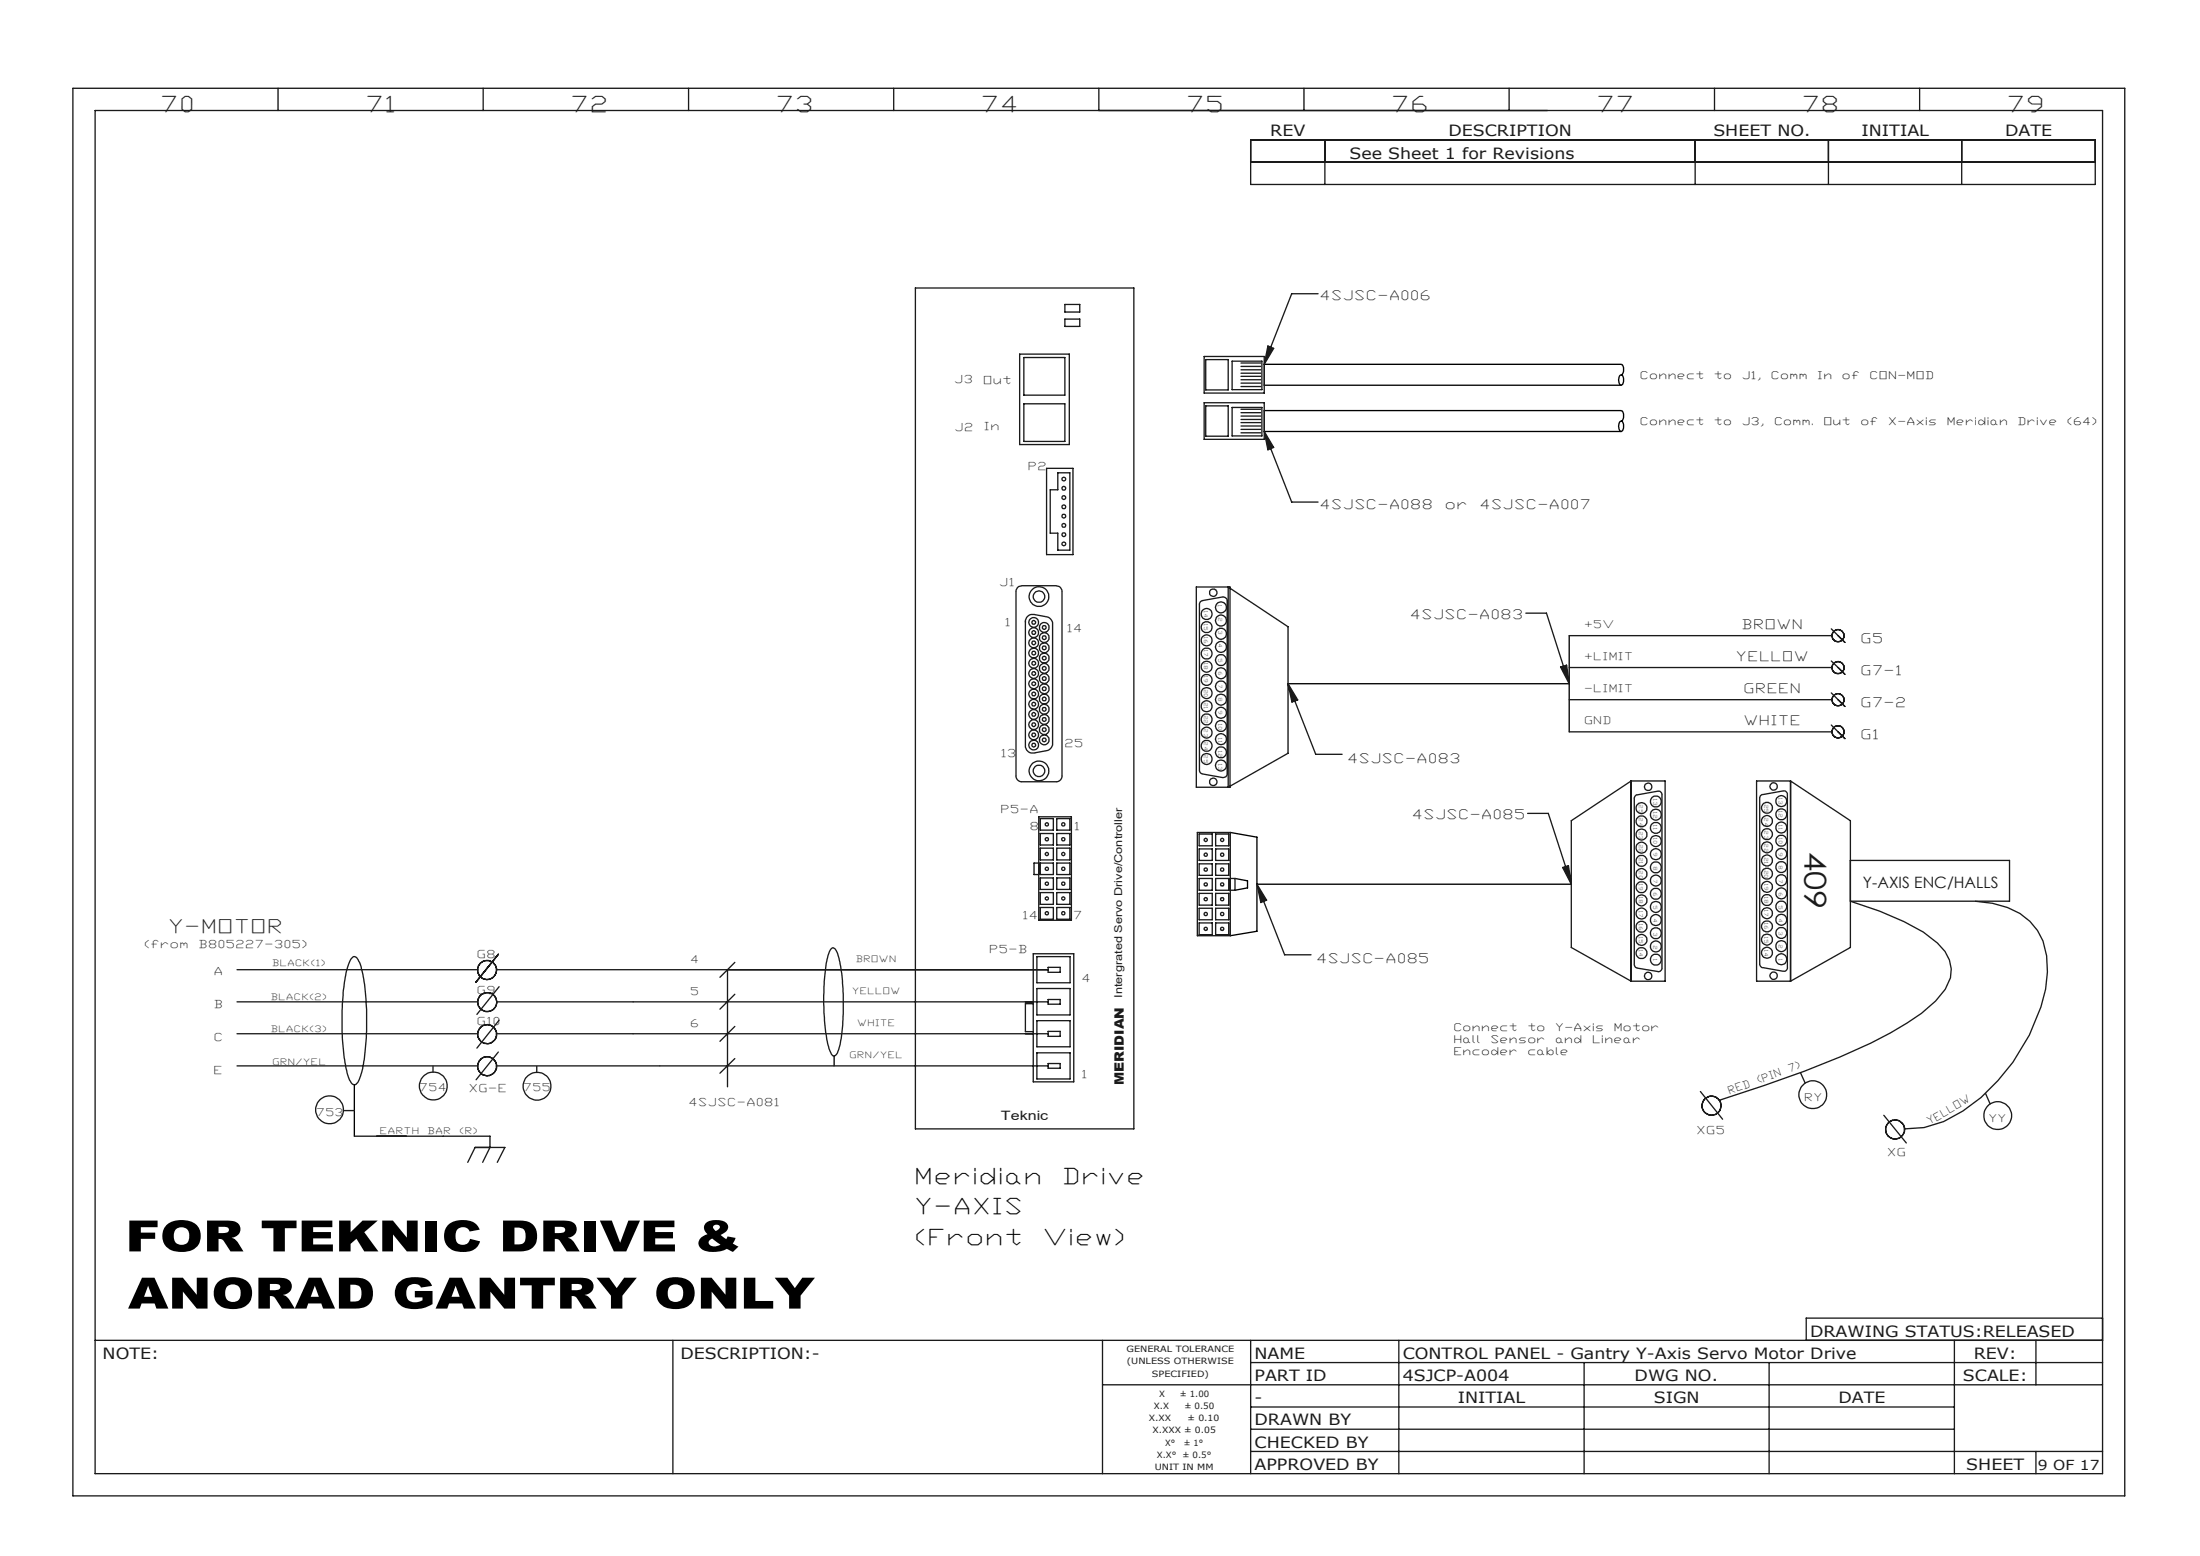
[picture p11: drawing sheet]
<svg xmlns="http://www.w3.org/2000/svg" width="297mm" height="210mm" viewBox="0 0 297 210" stroke-linecap="round" stroke-linejoin="round" font-family="sans-serif">
<path d="M218.7 50.7a.27 .27 0 0 1 .3-.1 .27 .27 0 0 1 .1 .3l.1 .5a.41 .41 0 0 1-.4 .6l-.2-.2-.1-.5zM218.7 56.9a.22 .22 0 0 1 .3-.1 .22 .22 0 0 1 .1 .3l.1 .5a.41 .41 0 0 1-.4 .6l-.2-.2-.1-.4zM218.9 50.6a.94 .94 0 0 0 0-1.4h-48.2v2.8h48.2M218.9 56.8a.94 .94 0 0 0 0-1.4h-48.2v2.8h48.2M173.9 92.3h37.9M211.8 85.8v13M166.1 112.4l3.6 .6v12.7l-3.6 .6M166.7 118.6l1.7 .3v.9l-1.7 .3M169.7 119.3h42.4M47.8 146.4v6.9M112.6 142.5v1.4" fill="none" stroke="#000" stroke-width=".18"/>
<g fill="none" stroke="#191924" stroke-width=".18">
<path d="M9.8 11.9h277v190h-277zM12.8 14.9h271v184h-271zM37.5 11.9v3M65.2 11.9v3M93 11.9v3M120.7 11.9v3M148.3 11.9v3M168.8 18.9h114.1v6h-114.1zM176 11.9v3M178.9 18.9v6M203.7 11.9v3M228.8 18.9v6"/>
<path d="M231.5 11.9v3M246.8 18.9v6M259.2 11.9v3M264.8 18.9v6M123.6 38.9h29.5v113.5h-29.5zM168.8 21.9h114.1M177.9 39.6h-3.5l-2.8 7.2M137.7 47.8h6.7v12.2h-6.7zM138.2 48.3h5.6v5h-5.6zM138.2 54.5h5.6v5.1h-5.6zM143.8 41.1h2v1h-2zM143.8 43.1h2v1h-2z"/>
<path d="M162.6 48.1h8.1v4.9h-8.1zM162.6 54.4h8.1v4.9h-8.1zM162.8 48.5h3v4.1h-3zM162.8 54.8h3v4.1h-3zM166.3 48.7h4.1v3.9h-4.1zM166.3 55h4.1v3.8h-4.1zM167.5 51.3h2.7M167.5 51.7h2.7M167.5 52.2h2.7M167.5 49.9h2.7M167.5 49h2.7M167.5 49.5h2.7"/>
<path d="M167.5 50.4h2.7M167.5 50.8h2.7M167.5 57.5h2.7M167.5 58h2.7M167.5 58.4h2.7M167.5 56.2h2.7M167.5 55.2h2.7M167.5 55.7h2.7M167.5 56.6h2.7M167.5 57h2.7M170.7 58.2l1.2 2.2-.7 .3zM171.2 46.7l.7 .3-1.2 2.2z"/>
<path d="M137.4 79.2l.6-.2h4.6a.78 .78 0 0 1 .8 .9v24.8a.78 .78 0 0 1-.8 .8h-4.6a.78 .78 0 0 1-.8-.8v-25zM141.3 63.2h3.6v11.7h-3.6zM142.8 63.8h1.6v10.5h-1.6v-2.3h-1v-5.9h1zM161.5 79.2h4.6v27h-4.6zM165.8 79.2l8.1 5.4v17.1l-8.1 4.5zM171.6 60.6l2.8 7.2h3.5M138.4 83.8v16.8a1 1 0 0 0 1.4 1l1.3-.3a1.09 1.09 0 0 0 1-.7v-16.6a1.09 1.09 0 0 0-1-.8l-1.3-.2a1 1 0 0 0-1.4 1M162 81.2l.3-.1 2.8-.5a.55 .55 0 0 1 .6 .5v23.3a.5 .5 0 0 1-.6 .5l-2.8-.5a.49 .49 0 0 1-.4-.4v-22.5zM173.9 92.3l1.3 2.2-.8 .2zM174.8 94.6l2.8 7.2h3.6M206 82.8h2.8l2.3 7.1M210.7 90l.8-.2 .3 2.5z"/>
<path d="M211.8 90.1h35.5M211.8 94.4h35.5M211.8 85.8h35.5M211.8 98.8h35.5M247.2 84.9l1.9 1.8M247.2 89.2l1.9 1.8M247.2 93.5l1.9 1.8M247.2 97.9l1.9 1.8M140.2 116.5h-.6v1.5h.6M140.2 110.2h4.4v14h-4.4zM140.4 116.5h1.8v1.5h-1.8zM140.4 110.5h1.8v1.5h-1.8z"/>
<path d="M140.4 118.5h1.8v1.5h-1.8zM140.4 114.5h1.8v1.6h-1.8zM140.4 112.5h1.8v1.5h-1.8zM142.7 116.5h1.7v1.5h-1.7zM142.7 110.5h1.7v1.5h-1.7zM142.7 112.5h1.7v1.5h-1.7zM142.7 114.5h1.7v1.6h-1.7zM142.7 118.5h1.7v1.5h-1.7zM161.6 112.4h4.5v13.9h-4.5zM161.9 118.6h1.8v1.5h-1.8zM161.9 112.6h1.8v1.6h-1.8zM161.9 116.6h1.8v1.5h-1.8z"/>
<path d="M161.9 114.6h1.8v1.5h-1.8zM164.1 118.6h1.8v1.5h-1.8zM164.1 112.6h1.8v1.6h-1.8zM164.1 114.6h1.8v1.5h-1.8zM164.1 116.6h1.8v1.5h-1.8zM166.1 118.6h.6v1.5h-.6M169.7 119.3l1.3 2.2-.8 .3zM206.2 109.8h2.8l2.3 7.1M211 117.1l.7-.3 .4 2.5zM220.2 105.4h4.6v27h-4.6M220.2 105.4v27M220.2 105.4l-8.1 5.4v17.1l8.1 4.5"/>
<path d="M220.7 107.4l.2-.1 2.9-.5a.49 .49 0 0 1 .6 .5v23.3a.49 .49 0 0 1-.6 .5l-2.7-.4a.48 .48 0 0 1-.5-.5v-22.5zM237.7 107.4l.2-.2 2.8-.5a.49 .49 0 0 1 .6 .5v23.4a.49 .49 0 0 1-.6 .5l-2.7-.5a.48 .48 0 0 1-.4-.5v-22.5zM241.7 105.4h-4.6v27h4.6M241.7 105.4l8.1 5.4v17.1l-8.1 4.5M241.7 105.4v27M249.8 116.1h21.5v5.5h-21.5l4 1.4 3.2 1.4 2.6 1.4 1.9 1.5a4.6 4.6 0 0 1 1.1 6.2l-1.3 1.6a34.7 34.7 0 0 1-8.7 5.7 154.2 154.2 0 0 1-20.5 7.7M32 135.2h32.5M32 139.5h32.5M32 130.9h32.5M47.5 129.3a.43 .43 0 0 1 .5-.2 .43 .43 0 0 1 .3 .4 12.4 12.4 0 0 1 1.1 4.8 33.7 33.7 0 0 1-.6 10.6l-.2 .5a1.06 1.06 0 0 1-.8 1 2.42 2.42 0 0 1-1-1.9 36.4 36.4 0 0 1 0-13.7l.4-1zM67 130.9h74.5M67.3 128.8l-3.1 3.8"/>
<path d="M67.4 133.2l-3 3.7M67.4 137.7l-3 3.8M98.2 130.9v15.8M99.2 129.9l-2 2M99.2 134.2l-2 2M99.2 138.5l-2 2M112.3 128a.51 .51 0 0 1 .7 .4 24 24 0 0 1 .8 8.8 12.9 12.9 0 0 1-.9 5.1 .39 .39 0 0 1-.4 .2 .39 .39 0 0 1-.3-.4 16.4 16.4 0 0 1-1-5.9 24.8 24.8 0 0 1 .7-7.7zM139.5 128.7h5.5v17.3h-5.5zM139.5 135.5h-1.1v3.7h1.1M140 129.1h4.5v3.5h-4.5zM140 133.4h4.5v3.6h-4.5zM140 137.8h4.5v3.5h-4.5z"/>
<path d="M140.4 122.5h1.8v1.6h-1.8zM140.4 120.5h1.8v1.6h-1.8zM141.5 135.2h-74.4M141.5 139.5h-74.5M141.5 130.6h1.6v.6h-1.6zM141.5 134.9h1.6v.6h-1.6zM141.5 139.2h1.6v.7h-1.6zM142.7 120.5h1.7v1.6h-1.7zM142.7 122.5h1.7v1.6h-1.7zM161.9 124.6h1.8v1.5h-1.8zM161.9 122.6h1.8v1.5h-1.8zM161.9 120.6h1.8v1.6h-1.8z"/>
<path d="M164.1 120.6h1.8v1.6h-1.8zM164.1 122.6h1.8v1.5h-1.8zM164.1 124.6h1.8v1.5h-1.8zM170.6 121.7l2.8 7.2h3.6M266.6 121.6a11.2 11.2 0 0 1 7.4 2.7l1.1 1.3a10.9 10.9 0 0 1 1.1 7.9 27 27 0 0 1-11.2 16.5l-2.6 1.4-2.6 .8-2.7 .2M32 143.9h32.5M46.5 149.9h1.3M47.8 153.3h18.3v1.6l-.9 2M58.5 143.9v.8M63.1 156.9l1-2h4.1l-1.1 2M67.3 142l-3 3.7M72.5 143.9v.8"/>
<path d="M99.2 142.9l-2 1.9M140 142.1h4.5v3.5h-4.5zM141.5 143.5h1.6v.7h-1.6zM141.5 143.9h-74.5M229.6 147.3l3 3.8M243.1 144.8l.6 1.4M254.3 150.5l3.1 3.8M268 147.6l.7 1.4M283.8 177.9h-40v3M12.8 180.9h271M90.8 180.9v18M148.8 180.9v18"/>
<path d="M148.8 186.9h135M168.8 180.9v18M168.8 183.9h115M168.8 189.9h95M168.8 192.9h95M168.8 195.9h115M188.8 180.9v18M213.9 183.9v15M238.8 183.9v15M263.8 180.9v18M274.8 180.9v6M274.8 195.9v3"/>
<circle cx="143.6" cy="67.1" r=".25"/>
<circle cx="143.6" cy="72.2" r=".25"/>
<circle cx="143.6" cy="69.7" r=".25"/>
<circle cx="143.6" cy="70.9" r=".25"/>
<circle cx="143.6" cy="68.4" r=".25"/>
<circle cx="143.6" cy="65.9" r=".25"/>
<circle cx="143.6" cy="73.4" r=".25"/>
<circle cx="143.6" cy="64.7" r=".25"/>
<circle cx="163.8" cy="80" r=".5"/>
<circle cx="139.5" cy="84" r=".65"/>
<circle cx="139.5" cy="96.4" r=".65"/>
<circle cx="139.5" cy="95" r=".65"/>
<circle cx="139.5" cy="92.3" r=".65"/>
<circle cx="139.5" cy="93.7" r=".65"/>
<circle cx="139.5" cy="85.4" r=".65"/>
<circle cx="139.5" cy="97.8" r=".65"/>
<circle cx="139.5" cy="99.2" r=".65"/>
<circle cx="139.5" cy="86.7" r=".65"/>
<circle cx="139.6" cy="90.9" r=".25"/>
<circle cx="139.6" cy="89.5" r=".25"/>
<circle cx="139.6" cy="99.2" r=".25"/>
<circle cx="139.6" cy="97.8" r=".25"/>
<circle cx="139.6" cy="86.8" r=".25"/>
<circle cx="139.6" cy="88.1" r=".25"/>
<circle cx="139.6" cy="84" r=".25"/>
<circle cx="139.6" cy="96.4" r=".25"/>
<circle cx="139.6" cy="93.7" r=".25"/>
<circle cx="139.6" cy="85.4" r=".25"/>
<circle cx="139.6" cy="95.1" r=".25"/>
<circle cx="139.6" cy="90.9" r=".64"/>
<circle cx="139.6" cy="89.5" r=".64"/>
<circle cx="139.6" cy="88.1" r=".64"/>
<circle cx="139.6" cy="92.3" r=".25"/>
<circle cx="140.3" cy="80.5" r=".77"/>
<circle cx="140.3" cy="80.5" r="1.33"/>
<circle cx="141" cy="99.9" r=".25"/>
<circle cx="141" cy="95.7" r=".25"/>
<circle cx="141" cy="98.5" r=".25"/>
<circle cx="141" cy="97.1" r=".25"/>
<circle cx="141" cy="87.4" r=".25"/>
<circle cx="141" cy="84.7" r=".25"/>
<circle cx="141" cy="86.1" r=".25"/>
<circle cx="141" cy="91.6" r=".25"/>
<circle cx="141" cy="93" r=".25"/>
<circle cx="141" cy="94.3" r=".25"/>
<circle cx="141" cy="88.8" r=".25"/>
<circle cx="141" cy="90.2" r=".25"/>
<circle cx="141" cy="88.8" r=".66"/>
<circle cx="141" cy="90.2" r=".66"/>
<circle cx="141" cy="94.3" r=".66"/>
<circle cx="141" cy="91.6" r=".66"/>
<circle cx="141" cy="93" r=".66"/>
<circle cx="141" cy="95.7" r=".66"/>
<circle cx="141" cy="84.7" r=".66"/>
<circle cx="141" cy="98.5" r=".65"/>
<circle cx="141" cy="99.9" r=".65"/>
<circle cx="141" cy="97.1" r=".65"/>
<circle cx="141" cy="86.1" r=".65"/>
<circle cx="141" cy="87.4" r=".65"/>
<circle cx="162.9" cy="82.9" r=".74"/>
<circle cx="162.9" cy="91.8" r=".74"/>
<circle cx="162.9" cy="95.3" r=".74"/>
<circle cx="162.9" cy="86.4" r=".74"/>
<circle cx="162.9" cy="88.2" r=".74"/>
<circle cx="162.9" cy="97.1" r=".74"/>
<circle cx="162.9" cy="90" r=".73"/>
<circle cx="162.9" cy="93.5" r=".73"/>
<circle cx="162.9" cy="98.9" r=".73"/>
<circle cx="162.9" cy="84.7" r=".73"/>
<circle cx="164.8" cy="99.8" r=".74"/>
<circle cx="164.8" cy="83.8" r=".74"/>
<circle cx="164.8" cy="92.6" r=".74"/>
<circle cx="164.8" cy="96.2" r=".74"/>
<circle cx="164.8" cy="87.3" r=".74"/>
<circle cx="164.8" cy="89.1" r=".74"/>
<circle cx="164.8" cy="82" r=".73"/>
<circle cx="164.8" cy="94.4" r=".73"/>
<circle cx="164.8" cy="98" r=".73"/>
<circle cx="164.8" cy="90.9" r=".73"/>
<circle cx="164.8" cy="85.5" r=".73"/>
<circle cx="248.1" cy="98.8" r=".83"/>
<circle cx="248.1" cy="85.8" r=".82"/>
<circle cx="248.1" cy="94.4" r=".82"/>
<circle cx="248.1" cy="90.1" r=".82"/>
<circle cx="139.6" cy="100.6" r=".25"/>
<circle cx="139.6" cy="100.6" r=".64"/>
<circle cx="140.3" cy="104" r=".78"/>
<circle cx="140.3" cy="104" r="1.33"/>
<circle cx="141.3" cy="119.3" r=".21"/>
<circle cx="141.3" cy="117.2" r=".21"/>
<circle cx="141.3" cy="111.2" r=".21"/>
<circle cx="141.3" cy="113.3" r=".21"/>
<circle cx="141.3" cy="115.3" r=".2"/>
<circle cx="143.5" cy="119.3" r=".22"/>
<circle cx="143.5" cy="117.3" r=".22"/>
<circle cx="143.5" cy="111.3" r=".22"/>
<circle cx="143.5" cy="113.3" r=".22"/>
<circle cx="143.5" cy="115.3" r=".21"/>
<circle cx="162.8" cy="115.3" r=".21"/>
<circle cx="162.8" cy="119.4" r=".21"/>
<circle cx="162.8" cy="117.4" r=".21"/>
<circle cx="162.8" cy="113.3" r=".2"/>
<circle cx="162.9" cy="100.6" r=".74"/>
<circle cx="162.9" cy="102.4" r=".73"/>
<circle cx="163.8" cy="105.5" r=".5"/>
<circle cx="164.8" cy="101.5" r=".74"/>
<circle cx="164.8" cy="103.3" r=".73"/>
<circle cx="165" cy="115.3" r=".22"/>
<circle cx="165" cy="119.4" r=".22"/>
<circle cx="165" cy="117.4" r=".22"/>
<circle cx="165" cy="113.4" r=".21"/>
<circle cx="221.6" cy="114.4" r=".75"/>
<circle cx="221.6" cy="119.7" r=".75"/>
<circle cx="221.6" cy="110.8" r=".75"/>
<circle cx="221.6" cy="116.2" r=".75"/>
<circle cx="221.6" cy="112.6" r=".74"/>
<circle cx="221.6" cy="118" r=".74"/>
<circle cx="221.6" cy="109.1" r=".74"/>
<circle cx="222.5" cy="106.2" r=".49"/>
<circle cx="223.5" cy="115.3" r=".74"/>
<circle cx="223.5" cy="111.7" r=".74"/>
<circle cx="223.5" cy="117.1" r=".74"/>
<circle cx="223.5" cy="108.2" r=".74"/>
<circle cx="223.5" cy="113.5" r=".73"/>
<circle cx="223.5" cy="118.8" r=".73"/>
<circle cx="223.5" cy="109.9" r=".73"/>
<circle cx="238.5" cy="119.7" r=".74"/>
<circle cx="238.5" cy="116.1" r=".74"/>
<circle cx="238.5" cy="110.8" r=".74"/>
<circle cx="238.5" cy="112.6" r=".74"/>
<circle cx="238.6" cy="117.9" r=".73"/>
<circle cx="238.6" cy="114.4" r=".73"/>
<circle cx="238.6" cy="109" r=".73"/>
<circle cx="239.4" cy="106.1" r=".49"/>
<circle cx="240.5" cy="117" r=".75"/>
<circle cx="240.5" cy="111.7" r=".75"/>
<circle cx="240.5" cy="113.5" r=".75"/>
<circle cx="240.5" cy="108.1" r=".75"/>
<circle cx="240.5" cy="118.8" r=".74"/>
<circle cx="240.5" cy="109.9" r=".74"/>
<circle cx="240.5" cy="115.2" r=".74"/>
<circle cx="65.7" cy="130.9" r="1.28"/>
<circle cx="65.8" cy="139.6" r="1.28"/>
<circle cx="65.8" cy="135.2" r="1.28"/>
<circle cx="141.3" cy="123.2" r=".21"/>
<circle cx="141.3" cy="121.3" r=".2"/>
<circle cx="143.5" cy="123.3" r=".22"/>
<circle cx="143.5" cy="121.3" r=".21"/>
<circle cx="162.8" cy="123.3" r=".21"/>
<circle cx="162.8" cy="125.4" r=".21"/>
<circle cx="162.8" cy="121.4" r=".2"/>
<circle cx="165" cy="123.4" r=".22"/>
<circle cx="165" cy="125.4" r=".22"/>
<circle cx="165" cy="121.4" r=".21"/>
<circle cx="221.6" cy="123.3" r=".75"/>
<circle cx="221.6" cy="128.6" r=".75"/>
<circle cx="221.6" cy="126.9" r=".75"/>
<circle cx="221.6" cy="121.5" r=".74"/>
<circle cx="221.6" cy="125.1" r=".74"/>
<circle cx="222.5" cy="131.7" r=".49"/>
<circle cx="223.5" cy="124.2" r=".74"/>
<circle cx="223.5" cy="127.7" r=".74"/>
<circle cx="223.5" cy="120.6" r=".74"/>
<circle cx="223.5" cy="129.5" r=".74"/>
<circle cx="223.5" cy="122.4" r=".73"/>
<circle cx="223.5" cy="126" r=".73"/>
<circle cx="238.5" cy="121.5" r=".74"/>
<circle cx="238.5" cy="128.6" r=".74"/>
<circle cx="238.5" cy="125" r=".74"/>
<circle cx="238.6" cy="126.8" r=".73"/>
<circle cx="238.6" cy="123.3" r=".73"/>
<circle cx="239.4" cy="131.7" r=".49"/>
<circle cx="240.5" cy="120.6" r=".75"/>
<circle cx="240.5" cy="129.5" r=".75"/>
<circle cx="240.5" cy="125.9" r=".75"/>
<circle cx="240.5" cy="122.3" r=".75"/>
<circle cx="240.5" cy="127.7" r=".74"/>
<circle cx="240.5" cy="124.1" r=".74"/>
<circle cx="44.5" cy="149.8" r="1.87"/>
<circle cx="58.5" cy="146.6" r="1.87"/>
<circle cx="65.8" cy="143.9" r="1.28"/>
<circle cx="72.5" cy="146.6" r="1.87"/>
<circle cx="231.1" cy="149.2" r="1.28"/>
<circle cx="244.7" cy="147.7" r="1.87"/>
<circle cx="255.8" cy="152.4" r="1.27"/>
<circle cx="269.7" cy="150.6" r="1.88"/>
</g>
<path d="M173.9 92.3l1.3 2.2-.8 .2zM210.7 90l.8-.2 .3 2.5zM169.7 119.3l1.3 2.2-.8 .3zM211 117.1l.7-.3 .4 2.5zM170.7 58.2l1.2 2.2-.7 .3zM171.2 46.7l.7 .3-1.2 2.2z" fill-rule="evenodd" fill="#191924"/>
<g font-size="5.8">
<text x="16.9" y="168.9">FOR TEKNIC DRIVE &amp;</text>
<text x="17.3" y="176.6">ANORAD GANTRY ONLY</text>
</g>
<text font-size="4.1" fill="#191924" x="243.6" y="114.9" transform="rotate(90 243.6 114.9)">409</text>
<g font-size="2.9" fill="#191924">
<text x="22" y="15.1">70</text>
<text x="49.7" y="15.1">71</text>
<text x="77.4" y="15.1">72</text>
<text x="105.1" y="15.1">73</text>
<text x="132.8" y="15.1">74</text>
<text x="160.5" y="15.1">75</text>
<text x="188.2" y="15.1">76</text>
<text x="215.9" y="15.1">77</text>
<text x="243.6" y="15.1">78</text>
<text x="271.3" y="15.1">79</text>
</g>
<g font-size="2.9">
<text x="123.8" y="159.8">Meridian</text>
<text x="143.8" y="159.8">Drive</text>
<text x="123.8" y="163.9">Y-AXIS</text>
<text x="123.8" y="168.1">(Front</text>
<text x="141.2" y="168.1">View)</text>
</g>
<text font-size="2.5" fill="#191924" x="23" y="125.9">Y-MOTOR</text>
<g font-size="2.1" fill="#191924">
<text x="171.5" y="18.4">REV</text>
<text x="182.2" y="21.5">See Sheet 1 for Revisions</text>
<text x="195.5" y="18.4">DESCRIPTION</text>
<text x="231.3" y="18.4">SHEET NO.</text>
<text x="251.3" y="18.4">INITIAL</text>
<text x="270.7" y="18.4">DATE</text>
<text x="251.5" y="119.8">Y-AXIS ENC/HALLS</text>
<text x="13.9" y="183.4">NOTE:</text>
<text x="91.9" y="183.4">DESCRIPTION:-</text>
<text x="169.4" y="183.4">NAME</text>
<text x="189.4" y="183.4">CONTROL PANEL - Gantry Y-Axis Servo Motor Drive</text>
<text x="244.4" y="180.4">DRAWING STATUS:RELEASED</text>
<text x="266.5" y="183.4">REV:</text>
<text x="169.4" y="189.4">-</text>
<text x="169.4" y="186.4">PART ID</text>
<text x="189.4" y="186.4">4SJCP-A004</text>
<text x="196.8" y="189.4">INITIAL</text>
<text x="220.7" y="186.4">DWG NO.</text>
<text x="223.3" y="189.4">SIGN</text>
<text x="248.2" y="189.4">DATE</text>
<text x="265" y="186.4">SCALE:</text>
<text x="169.4" y="195.4">CHECKED BY</text>
<text x="169.4" y="192.4">DRAWN BY</text>
<text x="169.4" y="198.4">APPROVED BY</text>
<text x="265.5" y="198.4">SHEET</text>
</g>
<text font-size="1.9" fill="#191924" x="275.1" y="198.4">9 OF 17</text>
<g font-size="1.7" fill="#191924">
<text x="178.4" y="40.5">4SJSC-A006</text>
<text x="178.4" y="68.7">4SJSC-A088</text>
<text x="195.3" y="68.7">or</text>
<text x="200" y="68.7">4SJSC-A007</text>
<text x="190.6" y="83.5">4SJSC-A083</text>
<text x="234.6" y="89.2">YELLOW</text>
<text x="235.3" y="84.8">BROWN</text>
<text x="251.4" y="86.8">G5</text>
<text x="235.6" y="93.5">GREEN</text>
<text x="251.4" y="95.4">G7-2</text>
<text x="251.4" y="91.1">G7-1</text>
<text x="235.6" y="97.8">WHITE</text>
<text x="251.4" y="99.7">G1</text>
<text x="182.1" y="102.9">4SJSC-A083</text>
<text x="190.8" y="110.5">4SJSC-A085</text>
<text x="177.9" y="130">4SJSC-A085</text>
<text x="151.7" y="146.4" transform="rotate(-90 151.7 146.4)">MERIDIAN</text>
<text x="135.1" y="151.2">Teknic</text>
</g>
<g font-size="1.5" fill="#191924">
<text x="129" y="51.6">J3</text>
<text x="132.9" y="51.9">Out</text>
<text x="129" y="58.2">J2</text>
<text x="133" y="58">In</text>
<text x="138.9" y="63.4">P2</text>
<text x="135.1" y="79.1">J1</text>
<text x="135.8" y="84.6">1</text>
<text x="144.2" y="85.2">14</text>
<text x="143.9" y="100.7">25</text>
<text x="135.3" y="102.2">13</text>
<text x="135.3" y="109.8">P5-A</text>
<text x="139.2" y="112.1">8</text>
<text x="145.2" y="112.1">1</text>
<text x="138.2" y="124">14</text>
<text x="145.1" y="124">7</text>
<text x="19.6" y="127.9">(from</text>
<text x="27" y="127.9">B805227-305)</text>
<text x="29.1" y="131.6">A</text>
<text x="64.6" y="129.3">G8</text>
<text x="133.7" y="128.7">P5-B</text>
<text x="29.1" y="136">B</text>
<text x="64.6" y="134.1">G9</text>
<text x="146.2" y="132.6">4</text>
<text x="151.5" y="134.7" transform="rotate(-90 151.5 134.7)">Intergrated Servo Drive/Controller</text>
<text x="29.1" y="140.5">C</text>
<text x="64.5" y="138.3">G10</text>
<text x="29" y="144.9">E</text>
<text x="63.5" y="147.3">XG-E</text>
<text x="93.1" y="149.3">4SJSC-A081</text>
<text x="146.2" y="145.5">1</text>
<text x="229.2" y="153.1">XG5</text>
<text x="255" y="156.1">XG</text>
</g>
<g font-size="1.4">
<text x="221.6" y="51.1">Connect</text>
<text x="231.6" y="51.1">to</text>
<text x="235.3" y="51.1">J1,</text>
<text x="239.3" y="51.1">Comm</text>
<text x="245.5" y="51.1">In</text>
<text x="248.8" y="51.1">of</text>
<text x="252.6" y="51.1">CON-MOD</text>
<text x="221.6" y="57.3">Connect</text>
<text x="231.6" y="57.3">to</text>
<text x="235.3" y="57.3">J3,</text>
<text x="239.7" y="57.3">Comm.</text>
<text x="246.3" y="57.3">Out</text>
<text x="251.3" y="57.3">of</text>
<text x="255.1" y="57.3">X-Axis</text>
<text x="263" y="57.3">Meridian</text>
<text x="272.6" y="57.3">Drive</text>
<text x="279.2" y="57.3">(64)</text>
<text x="196.4" y="139.1">Connect</text>
<text x="196.4" y="140.7">Hall</text>
<text x="196.4" y="142.4">Encoder</text>
<text x="201.4" y="140.7">Sensor</text>
<text x="206.4" y="139.1">to</text>
<text x="206.4" y="142.4">cable</text>
<text x="210.1" y="140.7">and</text>
<text x="210.1" y="139.1">Y-Axis</text>
<text x="215.1" y="140.7">Linear</text>
<text x="218" y="139.1">Motor</text>
</g>
<g font-size="1.4" fill="#191924">
<text x="214" y="84.8">+5V</text>
<text x="214" y="89.1">+LIMIT</text>
<text x="214" y="93.4">-LIMIT</text>
<text x="214" y="97.8">GND</text>
<text x="93.3" y="130">4</text>
<text x="93.3" y="134.3">5</text>
<text x="93.3" y="138.6">6</text>
<text x="56.8" y="147.3">754</text>
<text x="70.8" y="147.3">755</text>
<text x="233.6" y="147.6" transform="rotate(-20 233.6 147.6)">RED</text>
<text x="237.5" y="146.2" transform="rotate(-20 237.5 146.2)">(PIN</text>
<text x="241.7" y="144.7" transform="rotate(-20 241.7 144.7)">7)</text>
<text x="243.8" y="148.6">RY</text>
<text x="42.9" y="150.6">753</text>
<text x="260.6" y="151.8" transform="rotate(-30 260.6 151.8)">YELLOW</text>
<text x="268.6" y="151.4">YY</text>
</g>
<g font-size="1.2" fill="#191924">
<text x="36.9" y="130.4">BLACK(1)</text>
<text x="115.7" y="129.8">BROWN</text>
<text x="36.7" y="135">BLACK(2)</text>
<text x="115.2" y="134.1">YELLOW</text>
<text x="36.7" y="139.2">BLACK(3)</text>
<text x="36.9" y="143.7">GRN/YEL</text>
<text x="114.8" y="142.8">GRN/YEL</text>
<text x="115.8" y="138.5">WHITE</text>
<text x="51.4" y="153.1">EARTH</text>
<text x="57.9" y="153.1">BAR</text>
<text x="62.2" y="153.1">(R)</text>
<text x="152.1" y="182.5">GENERAL TOLERANCE</text>
<text x="152.1" y="184.2">(UNLESS OTHERWISE</text>
<text x="155.5" y="185.8">SPECIFIED)</text>
<text x="155.1" y="191.8">X.XX</text>
<text x="155.8" y="190.1">X.X</text>
<text x="156.5" y="188.5">X</text>
<text x="159.3" y="188.5">± 1.00</text>
<text x="159.9" y="190.1">± 0.50</text>
<text x="160.3" y="191.8">± 0.10</text>
<text x="155.6" y="193.5">X.XXX ± 0.05</text>
<text x="156.2" y="196.8">X.X°</text>
<text x="157.3" y="195.1">X°</text>
<text x="159.6" y="196.8">± 0.5°</text>
<text x="159.8" y="195.1">± 1°</text>
<text x="155.9" y="198.4">UNIT IN MM</text>
</g>
<g font-size=".7" fill="#191924">
<text x="162.6" y="82.4" transform="rotate(90 162.6 82.4)">14</text>
<text x="164.5" y="81.7" transform="rotate(90 164.5 81.7)">1</text>
<text x="164.5" y="83.4" transform="rotate(90 164.5 83.4)">2</text>
<text x="162.6" y="84.2" transform="rotate(90 162.6 84.2)">15</text>
<text x="162.6" y="86" transform="rotate(90 162.6 86)">16</text>
<text x="162.6" y="87.7" transform="rotate(90 162.6 87.7)">17</text>
<text x="162.6" y="89.5" transform="rotate(90 162.6 89.5)">18</text>
<text x="164.5" y="85.1" transform="rotate(90 164.5 85.1)">3</text>
<text x="164.5" y="86.9" transform="rotate(90 164.5 86.9)">4</text>
<text x="164.5" y="88.9" transform="rotate(90 164.5 88.9)">5</text>
<text x="162.6" y="91.3" transform="rotate(90 162.6 91.3)">19</text>
<text x="162.6" y="93.1" transform="rotate(90 162.6 93.1)">20</text>
<text x="162.6" y="94.8" transform="rotate(90 162.6 94.8)">21</text>
<text x="164.5" y="90.7" transform="rotate(90 164.5 90.7)">6</text>
<text x="164.5" y="92.4" transform="rotate(90 164.5 92.4)">7</text>
<text x="164.5" y="94.2" transform="rotate(90 164.5 94.2)">8</text>
<text x="162.6" y="96.6" transform="rotate(90 162.6 96.6)">22</text>
<text x="162.6" y="98.4" transform="rotate(90 162.6 98.4)">23</text>
<text x="162.6" y="100.2" transform="rotate(90 162.6 100.2)">24</text>
<text x="162.6" y="102" transform="rotate(90 162.6 102)">25</text>
<text x="164.5" y="96" transform="rotate(90 164.5 96)">9</text>
<text x="164.5" y="97.8" transform="rotate(90 164.5 97.8)">10</text>
<text x="164.5" y="99.5" transform="rotate(90 164.5 99.5)">11</text>
<text x="164.5" y="101.3" transform="rotate(90 164.5 101.3)">12</text>
<text x="164.5" y="103.1" transform="rotate(90 164.5 103.1)">13</text>
<text x="223.2" y="107.8" transform="rotate(90 223.2 107.8)">13</text>
<text x="240.1" y="107.7" transform="rotate(90 240.1 107.7)">13</text>
<text x="221.3" y="108.7" transform="rotate(90 221.3 108.7)">25</text>
<text x="221.3" y="110.5" transform="rotate(90 221.3 110.5)">24</text>
<text x="221.3" y="112.2" transform="rotate(90 221.3 112.2)">23</text>
<text x="223.2" y="109.6" transform="rotate(90 223.2 109.6)">12</text>
<text x="223.2" y="111.3" transform="rotate(90 223.2 111.3)">11</text>
<text x="223.2" y="113.1" transform="rotate(90 223.2 113.1)">10</text>
<text x="238.2" y="108.6" transform="rotate(90 238.2 108.6)">25</text>
<text x="238.2" y="110.4" transform="rotate(90 238.2 110.4)">24</text>
<text x="238.2" y="112.2" transform="rotate(90 238.2 112.2)">23</text>
<text x="238.2" y="114" transform="rotate(90 238.2 114)">22</text>
<text x="240.1" y="109.5" transform="rotate(90 240.1 109.5)">12</text>
<text x="240.1" y="111.3" transform="rotate(90 240.1 111.3)">11</text>
<text x="240.1" y="113.1" transform="rotate(90 240.1 113.1)">10</text>
<text x="221.3" y="114" transform="rotate(90 221.3 114)">22</text>
<text x="221.3" y="115.8" transform="rotate(90 221.3 115.8)">21</text>
<text x="221.3" y="117.6" transform="rotate(90 221.3 117.6)">20</text>
<text x="221.3" y="119.3" transform="rotate(90 221.3 119.3)">19</text>
<text x="223.2" y="115.2" transform="rotate(90 223.2 115.2)">9</text>
<text x="223.2" y="117" transform="rotate(90 223.2 117)">8</text>
<text x="223.2" y="118.7" transform="rotate(90 223.2 118.7)">7</text>
<text x="238.2" y="115.7" transform="rotate(90 238.2 115.7)">21</text>
<text x="238.2" y="117.5" transform="rotate(90 238.2 117.5)">20</text>
<text x="238.2" y="119.3" transform="rotate(90 238.2 119.3)">19</text>
<text x="240.1" y="115.1" transform="rotate(90 240.1 115.1)">9</text>
<text x="240.1" y="116.9" transform="rotate(90 240.1 116.9)">8</text>
<text x="240.1" y="118.7" transform="rotate(90 240.1 118.7)">7</text>
<text x="221.3" y="121.1" transform="rotate(90 221.3 121.1)">18</text>
<text x="221.3" y="122.9" transform="rotate(90 221.3 122.9)">17</text>
<text x="221.3" y="124.7" transform="rotate(90 221.3 124.7)">16</text>
<text x="223.2" y="120.5" transform="rotate(90 223.2 120.5)">6</text>
<text x="223.2" y="122.3" transform="rotate(90 223.2 122.3)">5</text>
<text x="223.2" y="124.1" transform="rotate(90 223.2 124.1)">4</text>
<text x="223.2" y="125.9" transform="rotate(90 223.2 125.9)">3</text>
<text x="238.2" y="121.1" transform="rotate(90 238.2 121.1)">18</text>
<text x="238.2" y="122.9" transform="rotate(90 238.2 122.9)">17</text>
<text x="238.2" y="124.6" transform="rotate(90 238.2 124.6)">16</text>
<text x="240.1" y="120.5" transform="rotate(90 240.1 120.5)">6</text>
<text x="240.1" y="122.3" transform="rotate(90 240.1 122.3)">5</text>
<text x="240.1" y="124" transform="rotate(90 240.1 124)">4</text>
<text x="240.1" y="125.8" transform="rotate(90 240.1 125.8)">3</text>
<text x="221.3" y="126.5" transform="rotate(90 221.3 126.5)">15</text>
<text x="221.3" y="128.2" transform="rotate(90 221.3 128.2)">14</text>
<text x="223.2" y="127.6" transform="rotate(90 223.2 127.6)">2</text>
<text x="223.2" y="129.4" transform="rotate(90 223.2 129.4)">1</text>
<text x="238.2" y="126.4" transform="rotate(90 238.2 126.4)">15</text>
<text x="238.2" y="128.2" transform="rotate(90 238.2 128.2)">14</text>
<text x="240.1" y="127.6" transform="rotate(90 240.1 127.6)">2</text>
<text x="240.1" y="129.4" transform="rotate(90 240.1 129.4)">1</text>
</g>
</svg>
